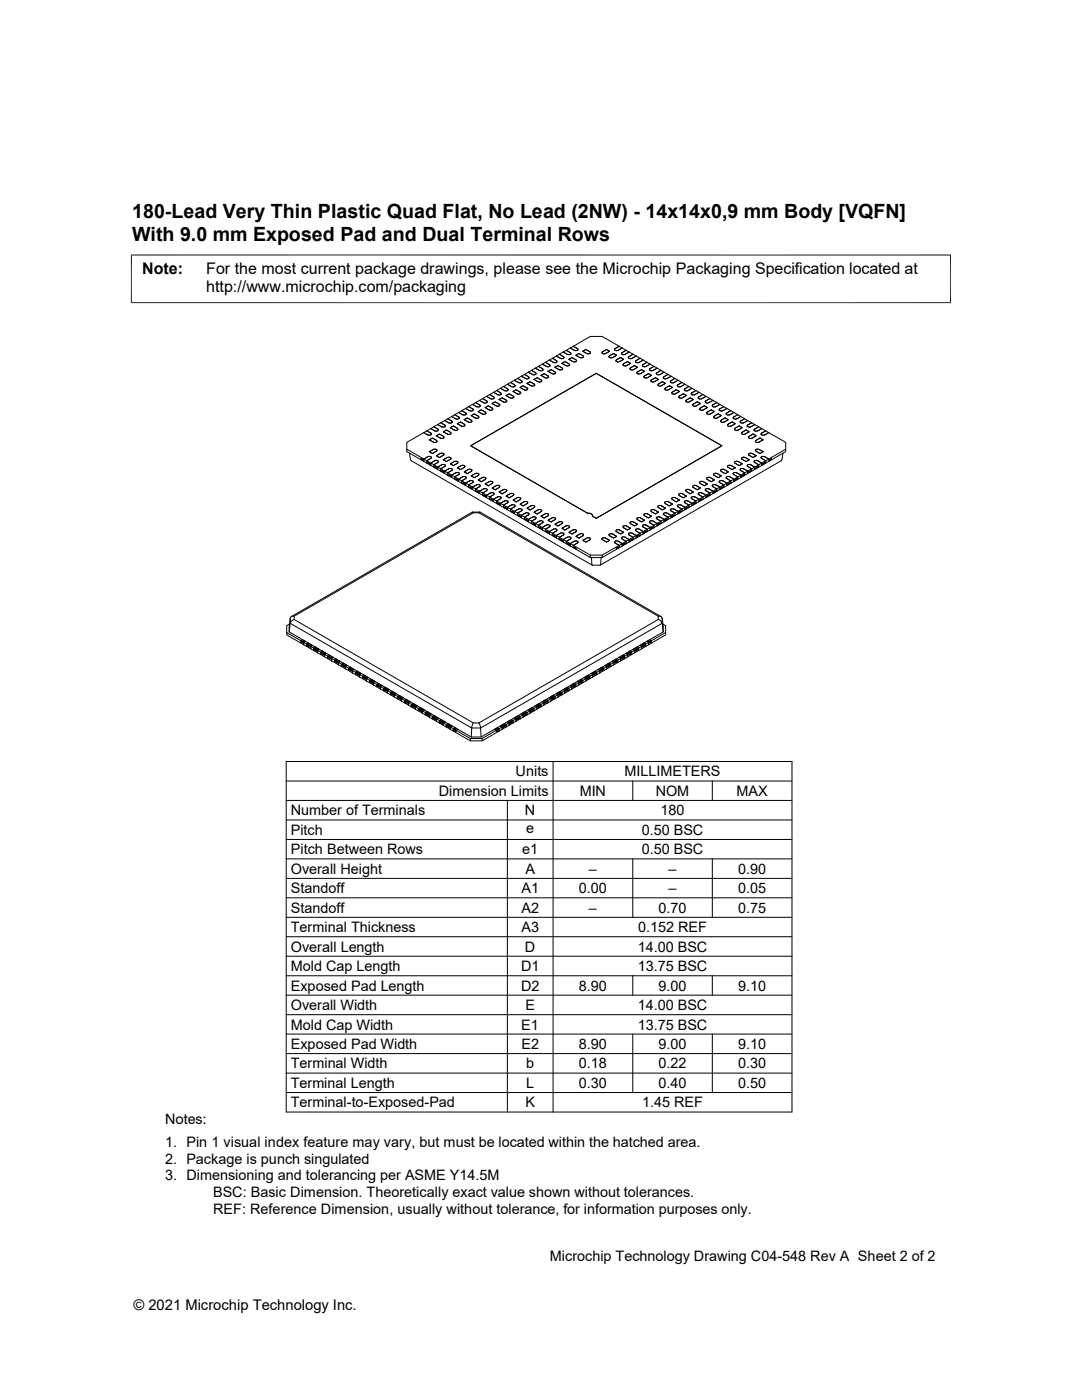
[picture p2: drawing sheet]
<svg xmlns="http://www.w3.org/2000/svg" width="216mm" height="279mm" viewBox="0 0 216 279" stroke-linecap="round" stroke-linejoin="round" font-family="sans-serif">
<g fill="none" stroke="#000" stroke-width=".2">
<path d="M26.1 50.9h163.7M26.2 50.8v9.7M189.7 50.8v9.7M26.1 60.4h163.7M95.7 79.9l.8 .5M95.7 79.9l.6-.4 .8 .5M95.7 79.9l-.8 .4 .9 .6a.38 .38 0 0 1-.2 .4 .38 .38 0 0 1-.5-.1 .41 .41 0 0 0 .4 0 .41 .41 0 0 0 .3-.3l-.9-.6-.6 .4M97.1 79.1l.8 .5a.41 .41 0 0 0 .4 0 .41 .41 0 0 0 .3-.3l-.1-.1M97.1 79.1l-.8 .4 .8 .5M98.5 78.3l.8 .5a.41 .41 0 0 0 .4 0 .41 .41 0 0 0 .3-.3l-.1-.1M98.5 78.3l-.8 .4 .8 .5-.8-.5-.6 .4M99.6 79.7l.6-.3 .9 .5a.38 .38 0 0 1-.2 .4 .38 .38 0 0 1-.5-.1"/>
<path d="M99.6 79.7l.8 .5M99.9 77.5l.6-.4 .8 .5M99.9 77.5l.8 .5a.41 .41 0 0 0 .4 0 .41 .41 0 0 0 .3-.3l-.1-.1M99.9 77.5l-.8 .4 .8 .5-.8-.5-.6 .4M101 78.9l.6-.3 .9 .5a.38 .38 0 0 1-.2 .4 .38 .38 0 0 1-.5-.1zM101.3 76.7l.8 .5a.41 .41 0 0 0 .4 0 .41 .41 0 0 0 .3-.3l-.1-.1M101.3 76.7l-.8 .4 .8 .5M102.7 75.9l.8 .4a.41 .41 0 0 0 .4 .1 .41 .41 0 0 0 .3-.3l-.1-.1 .1 .1a.38 .38 0 0 1-.3 .4 .38 .38 0 0 1-.4-.2M102.7 75.9l-.8 .4 .8 .5-.8-.5-.6 .4M103.8 78.3l-.8-.5-.6 .3 .8 .5a.41 .41 0 0 0 .4 .1 .41 .41 0 0 0 .3-.4h-.1M104.1 75.1l.8 .4a.41 .41 0 0 0 .4 .1 .41 .41 0 0 0 .2-.3v-.1M104.1 75.1l-.8 .4 .8 .5-.8-.5-.6 .4"/>
<path d="M105.2 76.5l.8 .5M105.2 76.5l.6-.3 .9 .5a.38 .38 0 0 1-.3 .4 .38 .38 0 0 1-.4-.1 .41 .41 0 0 0 .4 .1 .41 .41 0 0 0 .3-.4l-.9-.5zM105.2 77.4l-.8-.4-.6 .3 .8 .5a.41 .41 0 0 0 .4 .1 .41 .41 0 0 0 .3-.4l-.1-.1M105.4 74.3l.6-.4 .9 .5M105.4 74.3l.9 .4a.41 .41 0 0 0 .4 .1 .41 .41 0 0 0 .2-.3l-.1-.1M105.4 74.3l-.7 .4 .8 .5-.8-.5-.6 .4M106.8 73.5l.9 .4a.41 .41 0 0 0 .4 .1 .41 .41 0 0 0 .2-.3l-.1-.1M106.8 73.5l.6-.4 .8 .5M106.8 73.5l-.8 .4 .9 .5M107.4 76.2a.41 .41 0 0 0 .4 .1 .41 .41 0 0 0 .3-.4l-.9-.5-.6 .3 .8 .5M107.9 74.9l.7-.3 .8 .5a.38 .38 0 0 1-.2 .4 .38 .38 0 0 1-.4-.1zM108.2 72.7l.6-.4 .8 .5"/>
<path d="M108.2 72.7l.9 .4a.41 .41 0 0 0 .4 .1 .41 .41 0 0 0 .2-.3l-.1-.1M108.2 72.7l-.8 .4 .8 .5M109.3 74.1l.7-.3 .8 .5a.38 .38 0 0 1-.2 .4 .38 .38 0 0 1-.4-.1zM109.6 71.9l.8 .4a.41 .41 0 0 0 .5 .1 .41 .41 0 0 0 .2-.3l-.1-.1M109.6 71.9l.6-.4 .8 .5M109.6 71.9l-.8 .4 .8 .5M110.7 73.3l.6-.3 .9 .5a.38 .38 0 0 1-.2 .4 .38 .38 0 0 1-.5-.1M110.7 73.3l.8 .5M111 71.1l.6-.4 .8 .5M111 71.1l.8 .4a.41 .41 0 0 0 .4 .1 .41 .41 0 0 0 .3-.4h-.1M111 71.1l-.8 .4 .8 .5M112.1 72.5l.6-.3 .9 .5a.38 .38 0 0 1-.2 .4 .38 .38 0 0 1-.5-.1z"/>
<path d="M112.4 70.3l.8 .4M112.4 70.3l-.8 .4 .8 .5M113.8 69.4l.8 .5M113.8 69.4l-.8 .5 .9 .5a.38 .38 0 0 1-.2 .4 .38 .38 0 0 1-.5-.1 .41 .41 0 0 0 .4 .1 .41 .41 0 0 0 .3-.4l-.9-.5-.6 .4M114.3 72.2a.41 .41 0 0 0 .5 0 .41 .41 0 0 0 .2-.3l-.9-.5-.6 .3 .8 .5M115.7 71.4a.41 .41 0 0 0 .4 0 .41 .41 0 0 0 .3-.3l-.9-.6-.6 .4 .8 .5M117.1 70.5a.41 .41 0 0 0 .4 .1 .41 .41 0 0 0 .3-.3l-.9-.6-.6 .4 .8 .5M120.8 70.5a.41 .41 0 0 1-.4 .1 .41 .41 0 0 1-.3-.3l.9-.6 .6 .4-.8 .5M122.2 71.4a.41 .41 0 0 1-.4 0 .41 .41 0 0 1-.3-.3l.9-.6 .6 .4-.8 .5M123.5 69.1l.6 .3-.8 .5a.41 .41 0 0 1-.4 .1 .41 .41 0 0 1-.2-.4 .38 .38 0 0 0 .2 .4 .38 .38 0 0 0 .4-.1l.8-.5 .8 .5M123.5 69.1l-.8 .5M123.5 69.1l-3.4-2h-2.3l-3.4 2 .9 .5a.38 .38 0 0 1-.2 .4 .38 .38 0 0 1-.5-.1 .41 .41 0 0 0 .4 .1 .41 .41 0 0 0 .3-.4l-.9-.5-.6 .3"/>
<path d="M123.6 72.2a.41 .41 0 0 1-.4 0 .41 .41 0 0 1-.3-.3l.9-.5 .6 .3-.8 .5M124.3 72.7l.9-.5 .6 .3-.8 .5a.41 .41 0 0 1-.4 0 .41 .41 0 0 1-.3-.3zM124.9 69.9l.6 .4-.8 .4a.41 .41 0 0 1-.4 .1 .41 .41 0 0 1-.2-.4 .38 .38 0 0 0 .2 .4 .38 .38 0 0 0 .4-.1l.8-.4 .8 .4M124.9 69.9l-.8 .5M125.7 73.5l.9-.5 .6 .3-.8 .5a.41 .41 0 0 1-.4 0 .41 .41 0 0 1-.3-.3zM126.3 70.7l.6 .4-.8 .4M126.3 70.7l-.9 .5a.38 .38 0 0 0 .3 .4 .38 .38 0 0 0 .4-.1M127.1 74.3l.9-.5 .6 .3-.8 .5a.41 .41 0 0 1-.4 0 .41 .41 0 0 1-.3-.3zM127.7 71.5l.6 .4-.8 .4M127.7 71.5l-.9 .6a.38 .38 0 0 0 .3 .3 .38 .38 0 0 0 .4-.1M127.7 71.5l-.8-.4-.8 .4M128.3 72.8l-.1 .1a.38 .38 0 0 0 .3 .3 .38 .38 0 0 0 .4-.1l.8-.4 .8 .4"/>
<path d="M128.5 75.1l.9-.5 .6 .3-.8 .5a.41 .41 0 0 1-.4 0 .41 .41 0 0 1-.3-.3zM129.1 72.3l.6 .4-.8 .4a.41 .41 0 0 1-.4 .1 .41 .41 0 0 1-.3-.3l.1-.1M129.1 72.3l-.8 .5M129.1 72.3l-.8-.4-.8 .4M129.7 73.6l-.1 .1a.38 .38 0 0 0 .3 .3 .38 .38 0 0 0 .4-.1l.8-.4 .8 .4M130 75.8l.8-.4 .6 .3-.8 .5a.41 .41 0 0 1-.4 .1 .41 .41 0 0 1-.3-.4l.1-.1M130.5 73.1l.6 .4-.8 .4a.41 .41 0 0 1-.4 .1 .41 .41 0 0 1-.3-.3l.1-.1M130.5 73.1l-.8 .5M131.3 76.7a.38 .38 0 0 0 .2 .4 .38 .38 0 0 0 .5-.1l.8-.5-.6-.3 .6 .3-.8 .5a.41 .41 0 0 1-.5 .1 .41 .41 0 0 1-.2-.4l.1-.1zM131.9 73.9l.6 .4-.8 .4M131.9 73.9l-.9 .6a.38 .38 0 0 0 .2 .4 .38 .38 0 0 0 .5-.2M132.2 76.2l-.8 .4"/>
<path d="M132.5 75.2l-.1 .1a.38 .38 0 0 0 .2 .4 .38 .38 0 0 0 .5-.2M133.3 74.7l.6 .4-.8 .4M133.3 74.7l-.8 .5M133.3 74.7l-.8-.4-.8 .4M133.3 77.8a.41 .41 0 0 1-.4 .1 .41 .41 0 0 1-.2-.4l.9-.5 .6 .3-.8 .5M134.7 75.5l.6 .4-.8 .4a.41 .41 0 0 1-.5 .1 .41 .41 0 0 1-.2-.3l.1-.1-.1 .1a.38 .38 0 0 0 .2 .4 .38 .38 0 0 0 .5-.2l.8-.4 .8 .4M134.7 75.5l-.8 .5M134.7 75.5l-.8-.4-.8 .4M134.7 78.6a.41 .41 0 0 1-.4 .1 .41 .41 0 0 1-.2-.4l.9-.5 .6 .3-.8 .5M135.5 79.1l.9-.5 .6 .3-.9 .5a.41 .41 0 0 1-.4 .1 .41 .41 0 0 1-.2-.4zM136.1 76.3l.6 .4-.8 .5a.41 .41 0 0 1-.5 0 .41 .41 0 0 1-.2-.3l.1-.1-.1 .1a.38 .38 0 0 0 .2 .4 .38 .38 0 0 0 .5-.1l.8-.5 .8 .4M136.1 76.3l-.8 .5"/>
<path d="M137.5 77.1l.6 .4-.8 .5a.41 .41 0 0 1-.5 0 .41 .41 0 0 1-.2-.3l.1-.1-.1 .1a.38 .38 0 0 0 .2 .4 .38 .38 0 0 0 .5-.1l.8-.5 .8 .4M137.5 77.1l-.8 .5M137.7 79.4l.6 .3-.8 .5a.41 .41 0 0 1-.4 .1 .41 .41 0 0 1-.2-.4M137.7 79.4l-.8 .5M138.9 77.9l.6 .4-.8 .5 .8-.5 .8 .4M138.9 77.9l-.9 .6a.38 .38 0 0 0 .2 .4 .38 .38 0 0 0 .4-.1M140.3 78.7l.6 .4-.8 .5 .8-.5 .7 .4M140.3 78.7l-.9 .6a.38 .38 0 0 0 .2 .4 .38 .38 0 0 0 .4-.1M141.6 79.5l.7 .4-.9 .5a.41 .41 0 0 1-.4 0 .41 .41 0 0 1-.2-.3v-.1M141.6 79.5l-.8 .5M81.2 89.6l36.6 21.2v.5l-2.8-1.7v-.2l-.4-.2v.3l-.2-.2M81.7 90.4l.2 1.2"/>
<path d="M81.9 91.6l.2 .3M82.1 92l36.1 20.8M84 91.5l.3 .2v.2l-.3-.1zM84.6 86.3l.8 .5a.41 .41 0 0 0 .4 .1 .41 .41 0 0 0 .2-.4v-.1M84.6 92.1l.6 .3M84.6 91.6l.8-.5a.41 .41 0 0 1 .4 0 .41 .41 0 0 1 .2 .3v.1v-.1a.38 .38 0 0 0-.2-.4 .38 .38 0 0 0-.4 .1l-.8 .5v.5zM84.6 86.3l-3.4 2v1.8l2.8 1.7v-.3l.6 .6M85.2 92.4l.2 .2v-.3l.6 .6M85.4 92.3l.3 .2v.3l-.3-.2zM85.7 90.1l.8-.4a.41 .41 0 0 1 .4-.1 .41 .41 0 0 1 .3 .4l-.9 .5zM85.7 87.8l.6-.4 .9 .6a.38 .38 0 0 1-.3 .4 .38 .38 0 0 1-.4-.2zM86 92.9l.6 .3"/>
<path d="M86 85.5l.8 .5a.41 .41 0 0 0 .4 .1 .41 .41 0 0 0 .2-.4v-.1M86 92.4l.8-.5a.41 .41 0 0 1 .4 0 .41 .41 0 0 1 .2 .3v.1v-.1a.38 .38 0 0 0-.2-.4 .38 .38 0 0 0-.4 .1l-.8 .5v.5zM86 85.5l-.8 .5 .8 .4-.8-.4-.6 .3M86 91.5l-.8 .4v.5M86.6 93.2l.2 .2v-.3l.3 .2v.3l.2 .1M86.8 93.1l.3 .2v.3l-.3-.2zM87.3 84.7l.9 .5M87.3 93.7l.6 .3M87.3 84.7l-.7 .5 .8 .4-.8-.4-.6 .3M87.4 92.3l-.8 .5v.4M87.9 90.5l-.8 .5 .6 .3 .9-.5a.38 .38 0 0 0-.3-.4 .38 .38 0 0 0-.4 .1M87.9 87.4a.41 .41 0 0 0 .4 .1 .41 .41 0 0 0 .3-.3l-.9-.6-.6 .4 .8 .4"/>
<path d="M87.9 94l.3 .2v-.3l.5 .6M88.2 93.9l.3 .2v.3l-.3-.2zM88.7 83.9l.8 .5M88.7 94.5v-.5l.9-.4a.41 .41 0 0 1 .4-.1 .41 .41 0 0 1 .2 .3l-.9 .6v.4M88.7 94.5l.6 .3M88.7 83.9l-.8 .5 .9 .5a.38 .38 0 0 1-.2 .4 .38 .38 0 0 1-.4-.1 .41 .41 0 0 0 .4 0 .41 .41 0 0 0 .2-.3l-.9-.5-.6 .3M88.8 93.1l-.9 .5v.4M88.8 93.1v-.1a.38 .38 0 0 0-.2-.4 .38 .38 0 0 0-.4 .2l-.9 .4v.5M89.3 91.3l-.8 .5 .6 .3 .9-.5a.38 .38 0 0 0-.3-.4 .38 .38 0 0 0-.4 .1M89.3 86.6l-.8-.4 .6-.4 .9 .6a.38 .38 0 0 1-.3 .3 .38 .38 0 0 1-.4-.1M89.3 94.8l.3 .2v-.3l.5 .6M89.6 94.7l.3 .2v.3l-.3-.2z"/>
<path d="M90.1 83.1l.8 .5M90.1 95.3l.6 .4M90.1 95.3v-.5l.9-.4a.41 .41 0 0 1 .4-.1 .41 .41 0 0 1 .2 .3l-.9 .6v.5M90.1 83.1l-.8 .5 .9 .5a.38 .38 0 0 1-.2 .4 .38 .38 0 0 1-.4-.1 .41 .41 0 0 0 .4 0 .41 .41 0 0 0 .2-.3l-.9-.5-.6 .3M90.7 92.1a.41 .41 0 0 1 .4-.1 .41 .41 0 0 1 .2 .4l-.1 .1M90.7 92.1l-.8 .5 .6 .3 .8-.4M90.7 95.7l.3 .1v-.3l.5 .6M91 95.5l.3 .2v.3l-.3-.2zM91.3 85.5l-.8-.5-.6 .4 .8 .4a.41 .41 0 0 0 .4 .1 .41 .41 0 0 0 .2-.3l-.1-.1M91.5 82.3l.8 .5a.41 .41 0 0 0 .5 0 .41 .41 0 0 0 .2-.3l-.1-.1M91.5 96.1l.6 .4M91.5 82.3l.6-.3 .8 .4"/>
<path d="M91.5 82.3l-.8 .5 .9 .5a.38 .38 0 0 1-.2 .4 .38 .38 0 0 1-.4-.1 .41 .41 0 0 0 .4 0 .41 .41 0 0 0 .2-.3l-.9-.5-.6 .3M92.1 92.9a.41 .41 0 0 1 .4-.1 .41 .41 0 0 1 .2 .4l-.1 .1M92.1 92.9l-.9 .5 .7 .3 .8-.4M92.1 96.5l.3 .1v-.2l.5 .5M92.3 95.2a.35 .35 0 0 1 .5-.2 .35 .35 0 0 1 .1 .5l-.8 .5v.5M92.3 95.1l-.8 .5v.5M92.4 96.4l.3 .1v.3l-.3-.2zM92.7 84.7l-.8-.5-.7 .4 .9 .4a.41 .41 0 0 0 .4 .1 .41 .41 0 0 0 .2-.3l-.1-.1M92.9 81.5l.8 .5a.41 .41 0 0 0 .5 0 .41 .41 0 0 0 .2-.3l-.1-.1M92.9 96.9l.6 .4M92.9 81.5l.6-.3 .8 .4M92.9 81.5l-.8 .5 .8 .4"/>
<path d="M93.5 97.3l.2 .1v-.2l.6 .5M93.7 96a.35 .35 0 0 1 .5-.1 .35 .35 0 0 1 .1 .4l-.8 .5v.5M93.7 95.9l-.8 .5v.5M93.7 97.2l.4 .1v.3l-.4-.2zM94 83l.6-.4 .9 .5a.38 .38 0 0 1-.2 .4 .38 .38 0 0 1-.5-.1zM94 94h.1a.38 .38 0 0 0-.2-.4 .38 .38 0 0 0-.4 .1l-.9 .5 .6 .3 .8-.4M94 83.9l-.8-.5-.6 .4 .9 .4a.41 .41 0 0 0 .4 .1 .41 .41 0 0 0 .2-.4h-.1M94.3 80.7l.8 .5M94.3 97.7l.6 .4M94.3 80.7l-.8 .5 .8 .4M94.9 98.1l.2 .1v-.2l.6 .5M95.1 96.8l-.8 .4v.5"/>
<path d="M95.1 96.8a.41 .41 0 0 1 .4-.1 .41 .41 0 0 1 .3 .3l-.9 .6v.5M95.1 98l.4 .1v.3l-.4-.2zM95.4 82.1l.6-.3 .9 .5a.38 .38 0 0 1-.2 .4 .38 .38 0 0 1-.5-.1zM95.4 94.8h.1a.38 .38 0 0 0-.2-.4 .38 .38 0 0 0-.5 .1l-.8 .5 .6 .3 .8-.4M95.7 98.5l.6 .4M96.3 98.9l.2 .1v-.2l.6 .5M96.5 97.6l-.8 .4v.5M96.5 97.6a.41 .41 0 0 1 .4-.1 .41 .41 0 0 1 .3 .4l-.9 .5v.5M96.5 98.8l.4 .2v.2l-.4-.2zM96.8 96.6l.8-.5a.41 .41 0 0 1 .4-.1 .41 .41 0 0 1 .3 .4l-.9 .5zM96.8 81.3l.6-.3 .9 .5a.38 .38 0 0 1-.2 .4 .38 .38 0 0 1-.5-.1zM96.8 95.7l.1-.1a.38 .38 0 0 0-.2-.4 .38 .38 0 0 0-.5 .1l-.8 .5 .6 .3 .8-.4"/>
<path d="M97.1 99.3l.6 .4M97.1 80l.1 .1a.38 .38 0 0 1-.2 .4 .38 .38 0 0 1-.5-.1M97.7 99.7l.2 .1v-.2l.4 .1v.3l.2 .1M97.9 99.6l.4 .1v.3l-.4-.2zM98.2 80.5l.6-.3 .9 .5a.38 .38 0 0 1-.2 .4 .38 .38 0 0 1-.5-.1zM98.2 97.4l.8-.5a.41 .41 0 0 1 .4-.1 .41 .41 0 0 1 .3 .4l-.9 .5zM98.5 98.7h.1a.38 .38 0 0 0-.3-.4 .38 .38 0 0 0-.4 .1l-.8 .4v.5M98.5 98.7l-.8 .5v.5M99.6 98.2l.8-.5a.41 .41 0 0 1 .4 0 .41 .41 0 0 1 .3 .3l-.9 .6zM99.9 99.5h.1a.38 .38 0 0 0-.3-.4 .38 .38 0 0 0-.4 .1l-.8 .4v.5M99.9 99.5l-.8 .5v.5M101 99l.8-.5a.41 .41 0 0 1 .4 0 .41 .41 0 0 1 .3 .3l-.9 .6z"/>
<path d="M103.8 99.7l.1-.1a.38 .38 0 0 0-.3-.4 .38 .38 0 0 0-.4 .1l-.8 .5 .6 .4 .8-.5M134.7 99.3a.41 .41 0 0 0-.4 0 .41 .41 0 0 0-.2 .3l.1 .1M134.8 99.3l.8 .5-.6 .4-.8-.5M135.5 98.6l.5-.1 1 .5-.6 .4-.9-.6zM136.9 97.8l.5-.1 .9 .5-.6 .4-.8-.6zM138.3 97l.5-.1 .9 .5-.6 .3-.8-.5zM138.6 99.2a.41 .41 0 0 0-.4-.1 .41 .41 0 0 0-.2 .4l.9 .5v.5l.6-.4M138.7 99.2l.8 .4v.5M138.9 100l-18.8 10.8v.5l2.9-1.7v-.2l.3-.2v.3l.2-.2M139.1 80.2l.6 .3-.8 .5a.41 .41 0 0 1-.4 .1 .41 .41 0 0 1-.2-.4M139.1 80.2l-.8 .5M139.4 98.4h.6a.41 .41 0 0 0-.4-.1 .41 .41 0 0 0-.2 .4l.9 .5v.5v-.5l-.9-.5z"/>
<path d="M139.6 81.5l.9-.5 .6 .3-.8 .5a.41 .41 0 0 1-.4 .1 .41 .41 0 0 1-.3-.4zM139.6 96.2l.6-.1 .9 .5-.6 .3-.9-.5zM139.7 99.7l.3-.1v.2l-.3 .2zM140.1 98.4l.8 .4v.5M140.3 99.7l-.3 .1v-.2l-.3 .1v.3l-.2 .1M140.8 80v.1a.38 .38 0 0 0 .2 .4 .38 .38 0 0 0 .4-.1l.9-.5 .7 .4M140.9 99.3l-.6 .4M141 82.3l.9-.5 .6 .3-.8 .5a.41 .41 0 0 1-.4 .1 .41 .41 0 0 1-.3-.4zM141.1 99l.3-.2v.2l-.3 .2zM141.1 95.7l-.1-.1a.38 .38 0 0 1 .3-.4 .38 .38 0 0 1 .4 .1l.8 .5-.6 .3-.8-.4M141.6 98.9l-.2 .1v-.2l-.5 .5M142.3 98.5l-.7 .4"/>
<path d="M142.3 98.5v-.5l-.9-.4a.42 .42 0 0 0-.6 .3l.8 .5v.5M142.4 83.1a.38 .38 0 0 0 .3 .4 .38 .38 0 0 0 .4-.1l.8-.4-.6-.4 .6 .4-.8 .4a.41 .41 0 0 1-.4 .1 .41 .41 0 0 1-.3-.4h.1zM142.5 98.1l.3-.1v.2l-.3 .2zM142.5 94.8h-.1a.38 .38 0 0 1 .3-.4 .38 .38 0 0 1 .4 .1l.8 .5-.6 .3-.8-.4M143 80.3l.6 .4-.8 .5M143 80.3l-.8 .6a.38 .38 0 0 0 .2 .4 .38 .38 0 0 0 .4-.1M143 98.1l-.2 .1v-.2l-.5 .5M143.3 82.6l-.8 .5M143.6 97.7l-.6 .4M143.6 97.7v-.5l-.8-.4a.42 .42 0 0 0-.6 .2l.8 .6v.5M143.8 83.9a.38 .38 0 0 0 .3 .4 .38 .38 0 0 0 .4-.1l.8-.4-.6-.4 .6 .4-.8 .4a.41 .41 0 0 1-.4 .1 .41 .41 0 0 1-.3-.4h.1zM143.9 97.3l.3-.1v.2l-.3 .2z"/>
<path d="M143.9 94h-.1a.38 .38 0 0 1 .3-.4 .38 .38 0 0 1 .4 .1l.8 .5-.6 .3-.8-.4M144.2 96a.41 .41 0 0 0-.4-.1 .41 .41 0 0 0-.3 .3l.9 .6v.5M144.2 95.9l.8 .5v.5M144.4 81.2l.6 .3-.8 .5M144.4 81.2l-.9 .5a.38 .38 0 0 0 .3 .4 .38 .38 0 0 0 .4-.1M144.4 81.2l-.8-.5-.8 .5M144.4 97.3l-.2 .1v-.2l-.6 .5M144.7 83.4l-.8 .5M144.9 95.2h.7a.41 .41 0 0 0-.4-.1 .41 .41 0 0 0-.3 .3l.9 .6v.5v-.5l-.9-.6zM145 96.9l-.6 .4M145.3 96.5l.3-.1v.2l-.3 .2zM145.3 84.7l-.1 .1a.38 .38 0 0 0 .2 .3 .38 .38 0 0 0 .5-.1"/>
<path d="M145.3 84.7l.8-.5 .6 .4-.8 .4M145.6 95.1l.8 .5v.5M145.8 82l.6 .3-.8 .5M145.8 82l-.9 .5a.38 .38 0 0 0 .3 .4 .38 .38 0 0 0 .4-.1M145.8 82l-.8-.5-.8 .5M145.8 96.5l-.2 .1v-.2l-.6 .5M145.9 92.9l.8 .5-.6 .3-.9-.5a.38 .38 0 0 1 .2-.4 .38 .38 0 0 1 .5 .1M146.4 96.1l-.6 .4M146.7 95.7l.3-.2v.3l-.3 .2zM146.7 85.5l-.1 .1a.38 .38 0 0 0 .2 .3 .38 .38 0 0 0 .5-.1M146.7 85.5l.8-.5 .6 .4-.8 .4M147.2 82.8l.6 .3-.8 .5 .8-.5 .8 .5"/>
<path d="M147.2 82.8l-.9 .5a.38 .38 0 0 0 .3 .4 .38 .38 0 0 0 .4-.1M147.2 82.8l-.8-.5-.8 .5M147.2 95.7l-.2 .1v-.3l-.6 .6M147.3 92.1l.8 .5-.6 .3-.9-.5a.38 .38 0 0 1 .2-.4 .38 .38 0 0 1 .5 .1M147.8 95.3l-.6 .4M147.8 95.3v-.5l-.8-.4a.41 .41 0 0 0-.4-.1 .41 .41 0 0 0-.3 .3l.9 .6v.5M148 91.4l.6-.1 .9 .5-.6 .3-.9-.5zM148 94.9l.4-.2v.3l-.4 .2zM148.6 83.6l.6 .3-.8 .5 .8-.5 .8 .5M148.6 83.6l-.9 .5a.38 .38 0 0 0 .3 .4 .38 .38 0 0 0 .4-.1M148.6 94.8l-.2 .2v-.3l-.4 .2v.3l-.2 .1M148.9 85.8l.6 .4-.8 .4a.41 .41 0 0 1-.5 .1 .41 .41 0 0 1-.2-.3l.1-.1"/>
<path d="M148.9 85.8l-.8 .5M149.2 94.5l-.6 .3M149.2 94.5v-.5l-.8-.4a.41 .41 0 0 0-.4-.1 .41 .41 0 0 0-.3 .3l.9 .6v.4M149.4 87.2a.38 .38 0 0 0 .2 .4 .38 .38 0 0 0 .5-.2l.8-.4-.6-.4 .6 .4-.8 .4a.41 .41 0 0 1-.5 .1 .41 .41 0 0 1-.2-.3l.1-.1zM149.4 94.1l.4-.2v.3l-.4 .2zM149.5 90.8h-.1a.38 .38 0 0 1 .2-.4 .38 .38 0 0 1 .5 .1l.8 .5-.6 .3-.8-.5M150 84.4l.6 .3-.8 .5 .8-.5 .8 .5M150 84.4l-.9 .5a.38 .38 0 0 0 .3 .4 .38 .38 0 0 0 .4-.1M150 94l-.2 .2v-.3l-.6 .6M150.3 86.6l-.8 .5M150.5 92l.7-.1a.41 .41 0 0 0-.5 0 .41 .41 0 0 0-.2 .3l.9 .6v.4v-.4l-.9-.6zM150.6 93.7l-.6 .3"/>
<path d="M150.6 93.7v-.5l-.8-.4a.41 .41 0 0 0-.4-.1 .41 .41 0 0 0-.3 .3l.9 .6v.4M150.8 88l.9-.6 .6 .4-.9 .4a.41 .41 0 0 1-.4 .1 .41 .41 0 0 1-.2-.3zM150.8 93.3l.4-.2v.3l-.4 .2zM151.2 91.9l.8 .5v.5M151.4 85.2l.6 .3-.8 .5 .8-.5 .8 .5M151.4 85.2l-.9 .5a.38 .38 0 0 0 .2 .4 .38 .38 0 0 0 .5-.1M151.4 93.2l-.2 .2v-.3l-.6 .6M151.4 89.7a.41 .41 0 0 0-.4-.1 .41 .41 0 0 0-.2 .4l.9 .5 .6-.4M151.5 89.7l.8 .4M152 92.9l-.6 .3M152.2 92.5l.3-.2v.3l-.3 .2zM152.6 91.1a.41 .41 0 0 0-.5 0 .41 .41 0 0 0-.2 .3l.9 .5v.5"/>
<path d="M152.6 91.1l.8 .5v.5M152.8 86l.6 .3-.8 .5 .8-.5 3.4 2v1.3M152.8 86l-.9 .5a.38 .38 0 0 0 .2 .4 .38 .38 0 0 0 .5-.1M152.8 92.4l-.3 .2v-.3l-.5 .6M153.4 92.1l-.6 .3M153.4 92.1l.5-.6v.3l2.9-1.7v-.5l-17.9 10.4M153.6 91.7l.3-.2v.3l-.3 .1zM155.9 92l-36.1 20.8M156.2 90.4l-.2 1.3-.2 .2M94.2 102.2l.2 .1-35.7 20.7M94.2 102.2l-36.1 20.8M94.3 102.2h1.5"/>
<path d="M94.4 102.3h1.2M95.8 102.2l-.2 .1 35.7 20.7M95.8 102.2l36.1 20.8M98.5 100.1l.6 .4M99.1 100.5l.2 .1v-.2l.4 .1v.3l.2 .1M99.3 100.4l.4 .1v.3l-.4-.2zM99.9 100.9l.6 .4M99.9 100.9v-.5l.8-.4a.41 .41 0 0 1 .4-.1 .41 .41 0 0 1 .3 .4l-.9 .5v.5M100.5 101.3l.2 .1v-.2l.3 .1v.3l.3 .1M100.7 101.2l.3 .1v.3l-.3-.2zM101.3 101.7l.6 .4M101.9 102.1l.2 .1v-.2l.3 .2v.2l.3 .1"/>
<path d="M102.1 100.8l-.8 .4v.5M102.1 100.8a.41 .41 0 0 1 .4-.1 .41 .41 0 0 1 .3 .4l-.9 .5v.5M102.1 102l.3 .2v.2l-.3-.2zM102.7 102.5l.6 .4M103.3 102.9l.2 .1v-.2l.3 .2v.2l.3 .1M103.5 101.6l-.8 .4v.5M103.5 101.6a.41 .41 0 0 1 .4-.1 .41 .41 0 0 1 .3 .4l-.9 .5v.5M103.5 102.8l.3 .2v.2l-.3-.2zM104.1 103.3l.6 .4M104.7 103.7l.2 .1v-.2l.3 .2v.2l.2 .1M104.9 102.4a.35 .35 0 0 1 .4-.1 .35 .35 0 0 1 .2 .4l-.8 .5v.5M104.9 102.4l-.8 .4v.5"/>
<path d="M104.9 103.6l.3 .2v.2l-.3-.2zM105.2 100.5l.1-.1a.38 .38 0 0 0-.3-.4 .38 .38 0 0 0-.4 .1l-.8 .5 .6 .4 .8-.5M105.4 104.1l.6 .4M105.4 104.1v-.4l.9-.5a.35 .35 0 0 1 .4-.1 .35 .35 0 0 1 .2 .4l-.9 .5v.5M106 100.9l-.8 .5 .6 .4 .8-.5M106 100.9a.41 .41 0 0 1 .4 0 .41 .41 0 0 1 .3 .3l-.1 .1M106 104.5l.3 .1v-.2l.3 .2v.2l.2 .1M106.3 104.4l.3 .2v.2l-.3-.2zM106.8 104.9l.6 .4M107.4 101.7l-.8 .5 .6 .4 .8-.5M107.4 101.7a.41 .41 0 0 1 .4 0 .41 .41 0 0 1 .3 .3l-.1 .1M107.4 105.3l.3 .1v-.2l.3 .2v.2l.2 .1"/>
<path d="M107.7 105.2l.3 .2v.2l-.3-.2zM107.9 103l.9-.4a.41 .41 0 0 1 .4-.1 .41 .41 0 0 1 .2 .3l-.8 .6zM108.2 105.7l.6 .4M108.2 105.7v-.4l.9-.5a.35 .35 0 0 1 .4-.1 .35 .35 0 0 1 .1 .5l-.8 .4v.5M108.2 104.4l-.8 .4v.5M108.2 104.3h.1a.38 .38 0 0 0-.2-.4 .38 .38 0 0 0-.4 .1l-.9 .5v.4M108.8 106.1l.3 .1v-.2l.5 .6M109.1 106l.3 .2v.2l-.3-.2zM109.3 103.8l.9-.4a.41 .41 0 0 1 .4-.1 .41 .41 0 0 1 .2 .3l-.8 .6zM109.6 106.6l.6 .3M110.2 106.9l.3 .1v-.2l.5 .6M110.5 106.8l.3 .2v.2l-.3-.2z"/>
<path d="M111 105.9h.1a.38 .38 0 0 0-.2-.4 .38 .38 0 0 0-.5 .1l-.8 .5v.5M111 107.4v-.5l.8-.5a.36 .36 0 0 1 .5-.1 .36 .36 0 0 1 .1 .5l-.8 .4v.5M111 107.4l.6 .3M111 106l-.8 .4v.5M111.6 107.7l.2 .1v-.2l.6 .6M111.8 107.6l.4 .2v.2l-.4-.2zM112.1 105.4l.8-.4a.41 .41 0 0 1 .5-.1 .41 .41 0 0 1 .2 .3l-.9 .6zM112.1 104.5l.1-.1a.38 .38 0 0 0-.2-.4 .38 .38 0 0 0-.5 .2l-.8 .4 .6 .4M112.1 104.5l-.8 .5M112.4 108.2l.6 .3M113 108.5l.2 .1v-.2l.6 .6M113.2 107.2l-.8 .5v.5"/>
<path d="M113.2 107.2a.35 .35 0 0 1 .5-.1 .35 .35 0 0 1 .1 .5l-.8 .4v.5M113.2 108.4l.4 .2v.2l-.4-.2zM113.5 106.2l.8-.4a.41 .41 0 0 1 .5-.1 .41 .41 0 0 1 .2 .3l-.9 .6zM113.8 109l.6 .3M114.6 108l-.8 .5v.5M114.6 108a.35 .35 0 0 1 .5-.1 .35 .35 0 0 1 .1 .5l-.8 .4v.5M114.6 109.2l.4 .2v.2l-.4-.1zM114.9 107l.8-.4a.41 .41 0 0 1 .4-.1 .41 .41 0 0 1 .3 .3l-.9 .6zM116.3 107.8l.8-.4a.41 .41 0 0 1 .4-.1 .41 .41 0 0 1 .3 .4l-.9 .5zM117.2 102.4a.67 .67 0 0 1 1 .6M117.2 102.4l-23.3-13.4 25.1-14.5 25 14.5-25 14.4-.8-.4M117.8 110.8h2.3"/>
<path d="M117.8 111.3h2.3M118 111.3l.2 1.5h1.5l.1-.3M119.9 111.3v1.2M120.1 107.4l.6-.1 .9 .5-.6 .4-.9-.5zM122.2 106.6a.41 .41 0 0 0-.4-.1 .41 .41 0 0 0-.3 .3l.9 .6 .6-.4M122.2 106.6l.8 .4M122.7 108.4l.8 .4v.5M122.7 108.4v-.1a.38 .38 0 0 1 .2-.4 .38 .38 0 0 1 .4 .1l.8 .5v.5M122.9 105.8l.6-.1 .9 .5-.6 .4-.9-.6zM123 109.4l.3-.2v.3l-.3 .1zM124.1 107.6l.8 .4v.5M124.1 109l-.6 .3"/>
<path d="M124.1 107.5a.38 .38 0 0 1 .2-.4 .38 .38 0 0 1 .4 .1l.8 .5v.5M124.3 105l.6-.1 .9 .5-.6 .4-.9-.6zM124.4 108.6l.3-.2v.2l-.3 .2zM124.9 108.5l-.2 .1v-.2l-.6 .6M125.5 108.2l-.6 .3M125.7 104.2l.6-.1 .9 .5-.6 .4-.9-.6zM125.8 107.8l.3-.2v.2l-.3 .2zM126.3 107.7l-.2 .1v-.2l-.6 .6M126.9 107.4l-.6 .3M126.9 107.4v-.5l-.8-.5a.42 .42 0 0 0-.4-.1 .42 .42 0 0 0-.3 .4l.9 .5v.5M127.2 107l.3-.2v.2l-.3 .2zM127.7 106.9l-.2 .1v-.2l-.6 .6"/>
<path d="M127.8 103.4a.41 .41 0 0 0-.4-.1 .41 .41 0 0 0-.3 .3l.9 .6 .6-.4M127.8 103.4l.8 .4M128.3 106.6l-.6 .3M128.3 106.6v-.5l-.8-.5a.42 .42 0 0 0-.4-.1 .42 .42 0 0 0-.3 .4l.9 .5v.5M128.5 102.6l.6-.1 .9 .5-.6 .4-.9-.6zM128.6 106.2l.3-.2v.2l-.3 .2zM129.1 106.1l-.2 .1v-.2l-.6 .6M129.7 104.4l.8 .4v.5M129.7 104.3h-.1a.38 .38 0 0 1 .3-.4 .38 .38 0 0 1 .4 .1l.8 .5v.4M129.7 105.7l-.6 .4M129.7 105.7v-.4l-.8-.5a.41 .41 0 0 0-.4-.1 .41 .41 0 0 0-.3 .4l.9 .5v.5M129.9 105.4l.4-.2v.2l-.4 .2z"/>
<path d="M130 102.1l-.1-.1a.38 .38 0 0 1 .2-.4 .38 .38 0 0 1 .5 .1l.8 .5-.6 .4-.8-.5M130.5 105.3l-.2 .1v-.2l-.4 .2v.2l-.2 .1M131.1 104.9l-.6 .4M131.3 104.6l.4-.2v.2l-.4 .2zM131.4 101.3l-.1-.1a.38 .38 0 0 1 .2-.4 .38 .38 0 0 1 .5 .1l.8 .5-.6 .4-.8-.5M131.7 103.2a.41 .41 0 0 0-.4-.1 .41 .41 0 0 0-.3 .4l.9 .5v.5M131.7 103.2l.8 .5v.4M131.9 104.5l-.2 .1v-.2l-.4 .2v.2l-.2 .1M132.5 104.1l-.6 .4M132.7 103.8l.4-.2v.2l-.4 .2zM133.1 102.4a.41 .41 0 0 0-.4-.1 .41 .41 0 0 0-.3 .4l.9 .5v.5M133.3 103.7l-.2 .1v-.2l-.4 .2v.2l-.2 .1"/>
<path d="M133.3 100.1a.41 .41 0 0 0-.4 0 .41 .41 0 0 0-.2 .3l.1 .1M133.4 100.1l.8 .5-.6 .4-.8-.5M133.8 101.7l.7-.1a.41 .41 0 0 0-.5-.1 .41 .41 0 0 0-.2 .4l.9 .5v.5v-.5l-.9-.5zM134.1 103l.4-.2v.2l-.4 .2zM134.5 101.6l.8 .4v.5M134.7 102.9l-.2 .1v-.2l-.4 .2v.2l-.2 .1v-.5l-.8-.4 .8 .4v.5l-.6 .4M135.3 101.1l.8 .5v.5M135.3 102.5l-.6 .4M135.5 102.2l.3-.2v.2l-.3 .2zM135.9 100.8l.8 .4v.5M135.9 100.8a.41 .41 0 0 0-.5-.1 .41 .41 0 0 0-.2 .4h.1M136.1 102.1l-.3 .1v-.2l-.3 .2v.2l-.2 .1"/>
<path d="M136.7 100.3l.8 .5v.5M136.7 100.3h-.1a.39 .39 0 0 1 .2-.4 .39 .39 0 0 1 .5 .1l.8 .4v.5M136.7 101.7l-.6 .4M136.9 101.3l.3-.1v.2l-.3 .2zM137.5 101.3l-.3 .1v-.2l-.3 .1v.3l-.2 .1M138.1 100.9l-.6 .4M138.3 100.5l.3-.1v.2l-.3 .2zM138.9 100.5l-.3 .1v-.2l-.3 .1v.3l-.2 .1M57.7 126.1l.3-2 .7-.5 35.7 20.7M57.8 124.5l-.6 .4v1.3M57.9 123.4v1l36.2 20.9-.1 1.8M57.9 123.4l-.2 2.7 2.7 1.6"/>
<path d="M57.9 123.4a.57 .57 0 0 1 .8-.4v.6M60.4 127.7l-.4 .2v.2l.4 .2v-.2l.3-.3M60.4 127.7l.3 .1M60.4 127.7l-.4 .2 .4 .2 .3-.3M60.6 128.7l-3.4-2v-.5l2.8 1.7v.2l.4 .2v-.2l.2 .1 .8 .5v.2l.4 .2v-.2l1 .6v.2l.4 .2v-.2l1 .6v.2l.3 .2v-.2l1.1 .6v.2l.3 .2v-.2l1.1 .6v.2l.3 .2v-.2l1.1 .6v.2l.3 .2v-.2l1.1 .6v.2l.3 .2v-.2l1.1 .6v.2l.3 .2v-.2l1.1 .6v.2l.3 .2v-.2l1.1 .6v.2l.3 .2v-.2l.8 .5 .3 .1v.2l.3 .2v-.2l.8 .5 .6 .5v-.2l1 .6v.3l.4 .1v-.2l1 .6v.3l.4 .2v-.3l.8 .5 .6 .6v-.3l1 .6v.3l.3 .2v-.3l1.1 .6v.3l.3 .2v-.3l1.1 .6v.3l.3 .2v-.3l1.1 .7v.2l.3 .2v-.3l1.1 .6v.3l.3 .2v-.3l1.1 .6v.3l.3 .2v-.3l1.1 .6v.3l.3 .2v-.3l2.8 1.7h2.4M60.7 127.8l.2 .2-.3 .2v.5M61.6 128.3l.2 .2M61.6 128.3l-.4 .2v.5l.8 .5M61.6 128.3l-.7-.3-.3 .2v.5M61.6 128.3l-.4 .2v.5l-.6-.3M61.8 128.5l-.4 .2 .4 .2 .3-.2M61.8 128.5l-.4 .2v.2l.4 .2v-.2l.3-.2"/>
<path d="M61.8 128.5l.3 .2M62.1 128.7l.2 .1M62.3 128.8l.6 .3M62.3 128.8l-.3 .2v.5M62.9 129.1l-.3 .2v.5l.8 .5M62.9 129.1l.3 .2M62.9 129.1l-.3 .2v.5l-.6-.3M63.2 129.3l-.4 .2v.2l.4 .2v-.2l.3-.2M63.2 129.3l.3 .2M63.2 129.3l-.4 .2 .4 .2 .3-.2M63.5 129.5l.2 .1-.3 .2v.5M64.2 130.3l.4-.2 .3 .2-.4 .2v.2l-.3-.2z"/>
<path d="M64.3 129.9l-.3 .3v.4l.8 .5M64.3 129.9l-.6-.3-.3 .2v.5M64.3 129.9l.3 .2-.4 .2 .3 .2 .4-.2 .2 .1M64.3 129.9l-.3 .3v.4l-.6-.3M65.1 130.4l.6 .3M65.1 130.4l-.3 .2v.5M65.6 131.1l.4-.2 .3 .2-.4 .2v.2l-.3-.2zM65.7 130.7l-.3 .3v.4l.8 .5M65.7 130.7l.3 .2-.4 .2 .3 .2 .4-.2 .2 .1-.3 .2v.5M65.7 130.7l-.3 .3v.4l-.6-.3M67.1 131.6l-.6-.4-.3 .2v.5M67.1 131.6l.3 .1"/>
<path d="M67.1 131.6l-.3 .2v.4l-.6-.3M67.1 131.6l-.3 .2v.4l.8 .5M67.4 131.7l-.4 .2v.2l.3 .2v-.2l.4-.2M67.4 131.7l.3 .2M67.4 131.7l-.4 .2 .3 .2 .4-.2M67.7 131.9l.2 .1M67.9 132l.6 .4M67.9 132l-.3 .2v.5M68.5 132.4l.2 .1M68.5 132.4l-.3 .2v.4l.8 .5M68.5 132.4l-.3 .2v.4l-.6-.3M68.7 132.5l-.3 .2v.2l.3 .2v-.2l.4-.2"/>
<path d="M68.7 132.5l.4 .2M68.7 132.5l-.3 .2 .3 .2 .4-.2M69.1 132.7l.2 .1-.3 .2v.5M69.8 133.5l.3-.2 .4 .2-.4 .2v.2l-.3-.2zM69.9 133.2l.2 .1-.3 .2 .3 .2 .4-.2 .2 .1M69.9 133.2l-.3 .2v.4l-.6-.3M69.9 133.2l-.3 .2v.4l.7 .5M69.9 133.2l-.6-.4-.3 .2v.5M70.7 133.6l.6 .4M70.7 133.6l-.4 .2v.5M71.2 134.3l.3-.2 .4 .2-.4 .2v.2l-.3-.2zM71.3 134l.2 .1-.3 .2 .3 .2 .4-.2 .2 .1-.4 .2v.5"/>
<path d="M71.3 134l-.3 .2v.4l.7 .5M71.3 134l-.3 .2v.4l-.7-.3M72.6 135.1l.3 .2 .3-.2-.3 .2v.2l-.3-.2v-.2l.3-.2zM72.7 134.8l.5 .3M72.7 134.8l-.4 .2v.4l.8 .5M72.7 134.8l-.4 .2v.4l-.6-.3M72.7 134.8l-.6-.4-.4 .2v.5M73.2 135.1l.3 .1M73.5 135.2l.6 .4M73.5 135.2l-.4 .2v.5M74.1 135.6l.2 .1M74.1 135.6l-.4 .2v.4l.8 .5"/>
<path d="M74.1 135.6l-.4 .2v.4l-.6-.3M74.3 135.7l-.3 .2v.2l.3 .2v-.2l.3-.2M74.3 135.7l.3 .2M74.3 135.7l-.3 .2 .3 .2 .3-.2M74.6 135.9l.3 .1-.4 .2v.5M75.4 136.7l.3-.2 .3 .2-.3 .2v.2l-.3-.2zM75.5 136.4l.2 .1-.3 .2 .3 .2 .3-.2 .3 .1M75.5 136.4l-.4 .2v.5l.8 .4M75.5 136.4l-.6-.4-.4 .2v.5M75.5 136.4l-.4 .2v.5l-.6-.4M76.3 136.8l.6 .4M76.3 136.8l-.4 .2v.5"/>
<path d="M76.8 137.5l.3-.2 .3 .2-.3 .2v.2l-.3-.1zM76.9 137.2l.2 .1-.3 .2 .3 .2 .3-.2 .3 .1M76.9 137.2l-.4 .2v.5l.8 .4M76.9 137.2l-.4 .2v.5l-.6-.4M77.7 137.6l.6 .4M77.7 137.6l-.4 .2v.5M78.3 138l.2 .1M78.3 138l-.4 .2v.5l.8 .4M78.3 138l-.4 .2v.5l-.6-.4M78.5 138.1l-.4 .2v.3l.4 .1v-.2l.3-.2M78.5 138.1l.3 .2M78.5 138.1l-.4 .2 .4 .2 .3-.2"/>
<path d="M78.8 138.3l.2 .1M79 138.4l.7 .4M79 138.4l-.3 .2v.5M79.7 138.8l.2 .1M79.7 138.8l-.4 .2v.5l.8 .4M79.7 138.8l-.4 .2v.5l-.6-.4M79.9 138.9l-.4 .2v.3l.4 .2v-.3l.3-.2M79.9 138.9l.3 .2M79.9 138.9l-.4 .2 .4 .2 .3-.2M80.2 139.1l.2 .1M80.4 139.2l.6 .4M80.4 139.2l-.3 .2v.5"/>
<path d="M80.9 139.9l.4-.2 .3 .2-.3 .2v.3l-.4-.2zM81 139.6l.3 .1-.4 .2 .4 .2 .3-.2 .2 .1M81 139.6l-.3 .2v.5l.8 .4M81 139.6l-.3 .2v.5l-.6-.4M108.4 139.9l-.2 .1M108.8 139.7l.3 .2v.3l-.3 .2v-.3l-.4-.2M108.8 139.7l-.4 .2M108.8 139.7l.3 .2-.3 .2-.4-.2M109 139.6l-.2 .1M109 139.6l.3 .2v.5M109.6 139.2l.3 .2v.5l.8-.4M109.6 139.2l-.6 .4"/>
<path d="M109.6 139.2l.3 .2v.5l-.6 .4M109.8 139.1l.4 .2 .3-.2-.4-.2 .4 .2v.3l-.3 .2v-.3zM110.1 138.9l.3-.1 .3 .2v.5M110.1 138.9l-.5 .3M111 138.4l.3 .2v.5l.8-.4M111 138.4l-.6 .4 .3 .2v.5M111 138.4l.3 .2v.5l-.6 .4M111.2 138.3l.3-.2 .4 .2v.3l-.3 .1v-.2zM111.8 138l-.3 .1 .4 .2-.3 .2-.4-.2-.2 .1M111.8 138l.3 .2v.5M112.4 137.6l.2-.1 .3 .2 .4-.2-.4-.2 .3-.1 .3 .2v.5M112.4 137.6l.3 .2v.5l.8-.4"/>
<path d="M112.4 137.6l-.6 .4M112.4 137.6l.3 .2v.5l-.6 .4M112.6 137.5l.3-.2 .4 .2v.3l-.4 .1v-.2zM113.8 136.8l.3 .2v.5l.8-.4M113.8 136.8l-.6 .4 .3 .2v.5M113.8 136.8l.3 .2v.5l-.6 .4M114 136.7l-.2 .1M114.3 136.5l.4 .2v.2l-.4 .2v-.2l-.3-.2M114.3 136.5l-.3 .2M114.3 136.5l.4 .2-.4 .2-.3-.2M114.6 136.4l-.3 .1M114.6 136.4l.3 .2v.5"/>
<path d="M115.2 136l.3 .2v.5l.8-.4M115.2 136l-.6 .4M115.2 136l.3 .2v.5l-.6 .4M115.4 135.9l-.2 .1M115.7 135.7l.2-.1 .4 .2v.4M115.7 135.7l.4 .2v.2l-.4 .2v-.2l-.3-.2M115.7 135.7l-.3 .2M115.7 135.7l.4 .2-.4 .2-.3-.2M116.5 135.2l.4 .2v.5l.8-.5M116.5 135.2l-.6 .4 .4 .2v.5M116.5 135.2l.4 .2v.5l-.6 .3M116.8 135.1l.3-.2 .4 .2v.2l-.4 .2v-.2z"/>
<path d="M117.3 134.8l-.2 .1 .4 .2-.4 .2-.3-.2-.3 .1M117.3 134.8l.4 .2v.4M117.9 134.4l.3-.1 .3 .2 .4-.2-.4-.2 .2-.1 .4 .2v.4M117.9 134.4l.4 .2v.5l.8-.5M117.9 134.4l-.6 .4M117.9 134.4l.4 .2v.5l-.6 .3M118.2 134.3l.3-.2 .4 .2v.2l-.4 .2v-.2zM119.3 133.6l.4 .2v.5l.8-.5M119.3 133.6l-.6 .4 .4 .2v.4M119.3 133.6l.4 .2v.5l-.6 .3M119.6 133.5l-.3 .1M119.9 133.3l.3 .2v.2l-.3 .2v-.2l-.3-.2"/>
<path d="M119.9 133.3l-.3 .2M119.9 133.3l.3 .2-.3 .2-.3-.2M120.1 133.2l-.2 .1M120.1 133.2l.4 .2v.4M120.7 132.8l.4 .2v.5l.8-.5M120.7 132.8l-.6 .4M120.7 132.8l.4 .2v.5l-.6 .3M121 132.7l-.3 .1M121.3 132.5l.2-.1 .4 .2v.4M121.3 132.5l.3 .2v.2l-.3 .2v-.2l-.3-.2M121.3 132.5l-.3 .2M121.3 132.5l.3 .2-.3 .2-.3-.2"/>
<path d="M122.1 132l.4 .2v.5l.8-.5M122.1 132l-.6 .4 .4 .2v.4M122.1 132l.4 .2v.5l-.6 .3M122.3 131.9l.4-.2 .3 .2v.2l-.3 .2v-.2zM122.9 131.6l-.2 .1 .3 .2-.3 .2-.4-.2-.2 .1M122.9 131.6l.4 .2v.4M123.5 131.2l.2-.1 .4 .2 .3-.2-.3-.2 .2-.2 .4 .3v.4M123.5 131.2l.4 .2v.5l.8-.5M123.5 131.2l-.6 .4M123.5 131.2l.4 .2v.5l-.6 .3M123.7 131.1l.4-.2 .3 .2v.2l-.3 .2v-.2zM124.9 130.4l.3 .2v.5l.8-.5"/>
<path d="M124.9 130.4l-.6 .3 .4 .3v.4M124.9 130.4l.3 .2v.5l-.5 .3M125.1 130.3l-.2 .1M125.5 130.1l.3 .2v.2l-.3 .2v-.2l-.4-.2M125.5 130.1l-.4 .2M125.5 130.1l.3 .2-.3 .2-.4-.2M125.7 129.9l-.2 .2M125.7 129.9l.3 .3v.4M126.3 129.6l.3 .2v.5l.8-.5M126.3 129.6l-.6 .3M126.3 129.6l.3 .2v.5l-.6 .3M126.5 129.5l-.2 .1"/>
<path d="M126.9 129.3l.2-.2 .3 .2v.5M126.9 129.3l.3 .2v.2l-.3 .2v-.2l-.4-.2M126.9 129.3l-.4 .2M126.9 129.3l.3 .2-.3 .2-.4-.2M127.7 128.8l.3 .2v.5l.8-.5M127.7 128.8l-.6 .3 .3 .2v.5M127.7 128.8l.3 .2v.5l-.6 .3M127.9 128.7l.3-.2 .4 .2v.2l-.3 .2v-.2zM128.5 128.3l-.3 .2 .4 .2-.3 .2-.4-.2-.2 .1M128.5 128.3l.3 .2v.5M129.1 128l.3 .2v.5l3.4-2v-.5l-2.8 1.7v.2l-.3 .2v-.2l-.3 .1-.8 .5v.2l-.3 .2v-.2l-1.1 .6v.2l-.3 .2v-.2l-1.1 .6v.2l-.3 .2v-.2l-1.1 .6v.2l-.3 .2v-.2l-1.1 .6v.2l-.3 .2v-.2l-1.1 .6v.2l-.3 .2v-.2l-1.1 .6v.2l-.3 .2v-.2l-1 .6v.2l-.4 .2v-.2l-1 .6v.2l-.4 .2v-.2l-1 .6v.2l-.4 .2v-.2l-1 .6v.2l-.4 .2v-.2l-.8 .5-.6 .5v-.2l-1 .6v.3l-.3 .1v-.2l-1.1 .6v.3l-.3 .2v-.3l-1.1 .6v.3l-.3 .2v-.3l-.9 .5-.5 .6v-.3a1.33 1.33 0 0 0-1.1 .9l-.3 .2v-.3l-1.1 .6v.3l-.3 .2v-.3l-1.1 .7v.2l-.3 .2v-.3l-1.1 .6v.3l-.3 .2v-.3l-1 .6v.3l-.4 .2v-.3l-1 .6v.3l-.4 .2v-.3l-2.8 1.7v.4l3.4-1.9M129.1 128l-.6 .3"/>
<path d="M129.1 128l.3 .2v.5l-.6 .3M129.3 127.8l.3-.1 .4 .2v.2l-.3 .2v-.2zM131.3 123.6l-35.7 20.7M131.3 123v.6M131.3 123.6l.4 .2 .4 .6M131.3 123a.57 .57 0 0 1 .8 .4M132.1 124.4v-1l.2 2.7-2.7 1.6 .4 .2-.3 .2-.4-.3-.2 .2M132.1 124.4l-36.2 20.9M132.1 124.4l.2 1.7M132.3 124.5l.5 .4v1.3M57.1 159.7h100.9M57.1 155.9h100.9"/>
<path d="M57.1 152h100.9v69.9h-100.9zM81.8 140l.6 .4M81.8 140l-.3 .3v.4M82.3 140.7l.4-.2 .3 .2-.4 .2v.3l-.3-.2zM82.4 140.4l.3 .1-.4 .2 .3 .2 .4-.2 .2 .1M82.4 140.4l-.3 .2v.5l.8 .4M82.4 140.4l-.3 .2v.5l-.6-.4M83.2 140.8l.6 .4M83.2 140.8l-.3 .3v.4M83.8 141.2l.3 .1M83.8 141.2l-.3 .2v.5l.8 .4M83.8 141.2l-.3 .2v.5l-.6-.4"/>
<path d="M84.1 141.3l-.4 .2v.3l.3 .2v-.3l.4-.2M84.1 141.3l.3 .2M84.1 141.3l-.4 .2 .3 .2 .4-.2M84.4 141.5l.2 .1M84.6 141.6l.6 .4M84.6 141.6l-.3 .3v.4M85.2 142l.2 .1M85.2 142l-.3 .2v.5l.8 .4M85.2 142l-.3 .2v.5l-.6-.4M85.4 142.1l-.3 .2v.3l.3 .2v-.3l.4-.2M85.4 142.1l.4 .2M85.4 142.1l-.3 .2 .3 .2 .4-.2"/>
<path d="M85.8 142.3l.2 .2M86 142.5l.6 .3M86 142.5l-.3 .2v.4M86.5 143.2l.3-.3 .4 .2-.4 .2v.3l-.3-.2zM86.6 142.8l.2 .1-.3 .3 .3 .1 .4-.2 .2 .2M86.6 142.8l-.3 .2v.5l.8 .4M86.6 142.8l-.3 .2v.5l-.6-.4M87.4 143.3l.6 .3M87.4 143.3l-.3 .2v.4M87.9 143.9l.3-.2 .4 .2-.4 .2v.3l-.3-.2zM88 143.6l.2 .1-.3 .2 .3 .2 .4-.2 .2 .2M88 143.6l-.3 .2v.5l.7 .4"/>
<path d="M88 143.6l-.3 .2v.5l-.6-.4M88.8 144.1l.6 .3M88.8 144.1l-.4 .2v.4M89.4 144.4l.2 .1M89.4 144.4l-.4 .2v.5l.8 .4M89.4 144.4l-.4 .2v.5l-.6-.4M89.6 144.5l-.3 .2v.3l.3 .2v-.3l.4-.2M89.6 144.5l.4 .2M89.6 144.5l-.3 .2 .3 .2 .4-.2M90 144.7l.2 .2M90.2 144.9l.6 .3M90.2 144.9l-.4 .2v.4"/>
<path d="M90.8 145.2l.2 .2M90.8 145.2l-.4 .2v.5l3.4 1.9M90.8 145.2l-.4 .2v.5l-.6-.4M91 145.4l.4 .1M91 145.4l-.3 .1v.3l.3 .2v-.3l.4-.2M91 145.4l-.3 .1 .3 .2 .4-.2M91.4 145.5l2.6 1.6h2l2.7-1.6M93.8 147.4v.4h2.4M95.6 144.3l.3 1M95.6 144.3h-1.2l-.3 1h1.8M95.9 145.3l.1 1.8M99 145.4l.4 .1v.3l-.4 .2v-.3l-.3-.2"/>
<path d="M99 145.4l-.3 .1M99 145.4l.4 .1-.4 .2-.3-.2M99.2 145.2l-.2 .2M99.2 145.2l.4 .2v.5M99.8 144.9l.3-.2 .3 .2 .4-.2-.4-.2 .2-.1 .4 .2v.5M99.8 144.9l.4 .2v.4l.8-.4M99.8 144.9l-.6 .3M99.8 144.9l.4 .2v.4l-.6 .4M100.1 144.7l.3-.2 .4 .2v.3l-.4 .2v-.3zM101.2 144.1l.4 .2v.4l.8-.4M101.2 144.1l-.6 .3 .4 .2v.5M101.2 144.1l.4 .2v.4l-.6 .4"/>
<path d="M101.2 159.7v62.2M101.5 143.9l.3-.2 .3 .2v.3l-.3 .2v-.3zM102 143.6l-.2 .1 .3 .2-.3 .2-.3-.2-.3 .2M102 143.6l.4 .2v.5M102.6 143.3l.4 .2v.4l.8-.4M102.6 143.3l-.6 .3M102.6 143.3l.4 .2v.4l-.6 .4M102.8 143.1l-.2 .2M103.2 142.9l.2-.1 .4 .2v.5M103.2 142.9l.3 .3v.2l-.3 .2v-.3l-.4-.2M103.2 142.9l-.4 .2M103.2 142.9l.3 .3-.3 .1-.4-.2"/>
<path d="M104 142.5l.4 .2v.4l-.6 .4M104 142.5l.4 .2v.4l.8-.4M104 142.5l-.6 .3 .4 .2v.5M104.2 142.3l-.2 .2M104.6 142.1l.2-.1 .4 .2v.5M104.6 142.1l.3 .2v.3l-.3 .2v-.3l-.4-.2M104.6 142.1l-.4 .2M104.6 142.1l.3 .2-.3 .2-.4-.2M105.4 141.6l.4 .3v.4l.7-.4M105.4 141.6l-.6 .4 .4 .2v.5M105.4 141.6l.4 .3v.4l-.6 .4M105.6 141.5l.4-.2 .3 .2v.3l-.3 .2v-.3z"/>
<path d="M106.2 141.2l-.2 .1 .3 .2-.3 .2-.4-.2-.2 .1M106.2 141.2l.3 .2v.5M106.8 140.8l.2-.1 .4 .2 .3-.2-.3-.2 .2-.1 .3 .2v.5M106.8 140.8l.3 .3v.4l.8-.4M106.8 140.8l-.6 .4M106.8 140.8l.3 .3v.4l-.6 .4M107 140.7l.4-.2 .3 .2v.3l-.3 .2v-.3zM108.2 140l.3 .3v.4l.8-.4M108.2 140l-.6 .4 .3 .2v.5M108.2 140l.3 .3v.4l-.6 .4M110.4 152v69.9M126.3 155.9v3.8"/>
<path d="M142.1 155.9v3.8M57.1 175.3h100.9M57.1 167.5h100.9M57.1 163.6h100.9M57.1 179.2h100.9M57.1 171.4h100.9M126.3 171.4v11.7M142.1 171.4v11.7M57.1 190.8h100.9M57.1 186.9h100.9M57.1 198.6h100.9M57.1 183.1h100.9"/>
<path d="M57.1 194.7h100.9M126.3 194.7v3.9M142.1 194.7v3.9M57.1 214.2h100.9M57.1 202.5h100.9M57.1 210.3h100.9M57.1 218h100.9M57.1 206.4h100.9M126.3 206.4v11.6M142.1 206.4v11.6"/>
</g>
<g font-size="3.9">
<text x="26.4" y="43.5">180-Lead Very Thin Plastic Quad Flat, No Lead (2NW) - 14x14x0,9 mm Body [VQFN]</text>
<text x="26.4" y="48.1">With 9.0 mm Exposed Pad and Dual Terminal Rows</text>
</g>
<g font-size="3.2">
<text x="28.4" y="54.7">Note:</text>
<text x="41.1" y="58.3">http://www.microchip.com/packaging</text>
<text x="41.1" y="54.7">For the most current package drawings, please see the Microchip Packaging Specification located at</text>
</g>
<g font-size="2.9">
<text x="102.9" y="155">Units</text>
<text x="124.6" y="155">MILLIMETERS</text>
<text x="87.6" y="158.8">Dimension Limits</text>
<text x="115.7" y="158.8">MIN</text>
<text x="130.8" y="158.8">NOM</text>
<text x="147" y="158.8">MAX</text>
<text x="58" y="162.7">Number of Terminals</text>
<text x="58" y="166.6">Pitch</text>
<text x="104.8" y="162.7">N</text>
<text x="105" y="166.3">e</text>
<text x="128" y="166.6">0.50 BSC</text>
<text x="131.8" y="162.7">180</text>
<text x="58" y="170.5">Pitch Between Rows</text>
<text x="104.2" y="170.5">e1</text>
<text x="128" y="170.5">0.50 BSC</text>
<text x="58" y="174.4">Overall Height</text>
<text x="58" y="178.3">Standoff</text>
<text x="104.1" y="178.3">A1</text>
<text x="104.8" y="174.4">A</text>
<text x="115.5" y="178.3">0.00</text>
<text x="117.5" y="174.4">–</text>
<text x="133.4" y="174.4">–</text>
<text x="133.4" y="178.3">–</text>
<text x="147.3" y="174.4">0.90</text>
<text x="147.3" y="178.3">0.05</text>
<text x="58" y="182.2">Standoff</text>
<text x="104.1" y="182.2">A2</text>
<text x="117.5" y="182.2">–</text>
<text x="131.4" y="182.2">0.70</text>
<text x="147.3" y="182.2">0.75</text>
<text x="58" y="186">Terminal Thickness</text>
<text x="58" y="189.9">Overall Length</text>
<text x="104.1" y="186">A3</text>
<text x="104.8" y="189.9">D</text>
<text x="127.3" y="189.9">14.00 BSC</text>
<text x="127.3" y="186">0.152 REF</text>
<text x="58" y="197.7">Exposed Pad Length</text>
<text x="58" y="193.8">Mold Cap Length</text>
<text x="104" y="197.7">D2</text>
<text x="104" y="193.8">D1</text>
<text x="115.5" y="197.7">8.90</text>
<text x="127.3" y="193.8">13.75 BSC</text>
<text x="131.4" y="197.7">9.00</text>
<text x="147.3" y="197.7">9.10</text>
<text x="58" y="201.6">Overall Width</text>
<text x="104.8" y="201.6">E</text>
<text x="127.3" y="201.6">14.00 BSC</text>
<text x="58" y="209.4">Exposed Pad Width</text>
<text x="58" y="205.5">Mold Cap Width</text>
<text x="104" y="205.5">E1</text>
<text x="104" y="209.4">E2</text>
<text x="115.5" y="209.4">8.90</text>
<text x="127.2" y="205.5">13.75 BSC</text>
<text x="131.4" y="209.4">9.00</text>
<text x="147.3" y="209.4">9.10</text>
<text x="58" y="213.2">Terminal Width</text>
<text x="105" y="213.2">b</text>
<text x="115.5" y="213.2">0.18</text>
<text x="131.4" y="213.2">0.22</text>
<text x="147.3" y="213.2">0.30</text>
<text x="58" y="217.1">Terminal Length</text>
<text x="58" y="221">Terminal-to-Exposed-Pad</text>
<text x="104.8" y="221">K</text>
<text x="105" y="217.1">L</text>
<text x="115.5" y="217.1">0.30</text>
<text x="128.1" y="221">1.45 REF</text>
<text x="131.4" y="217.1">0.40</text>
<text x="147.3" y="217.1">0.50</text>
<text x="32.9" y="224.4">Notes:</text>
<text x="32.9" y="229">1. Pin 1 visual index feature may vary, but must be located within the hatched area.</text>
<text x="32.9" y="232.3">2. Package is punch singulated</text>
<text x="32.9" y="235.6">3. Dimensioning and tolerancing per ASME Y14.5M</text>
<text x="42.5" y="238.9">BSC: Basic Dimension. Theoretically exact value shown without tolerances.</text>
<text x="42.5" y="242.2">REF: Reference Dimension, usually without tolerance, for information purposes only.</text>
<text x="109.7" y="251.7">Microchip Technology Drawing C04-548 Rev A Sheet 2 of 2</text>
<text x="26.6" y="261.3">© 2021 Microchip Technology Inc.</text>
</g>
</svg>
